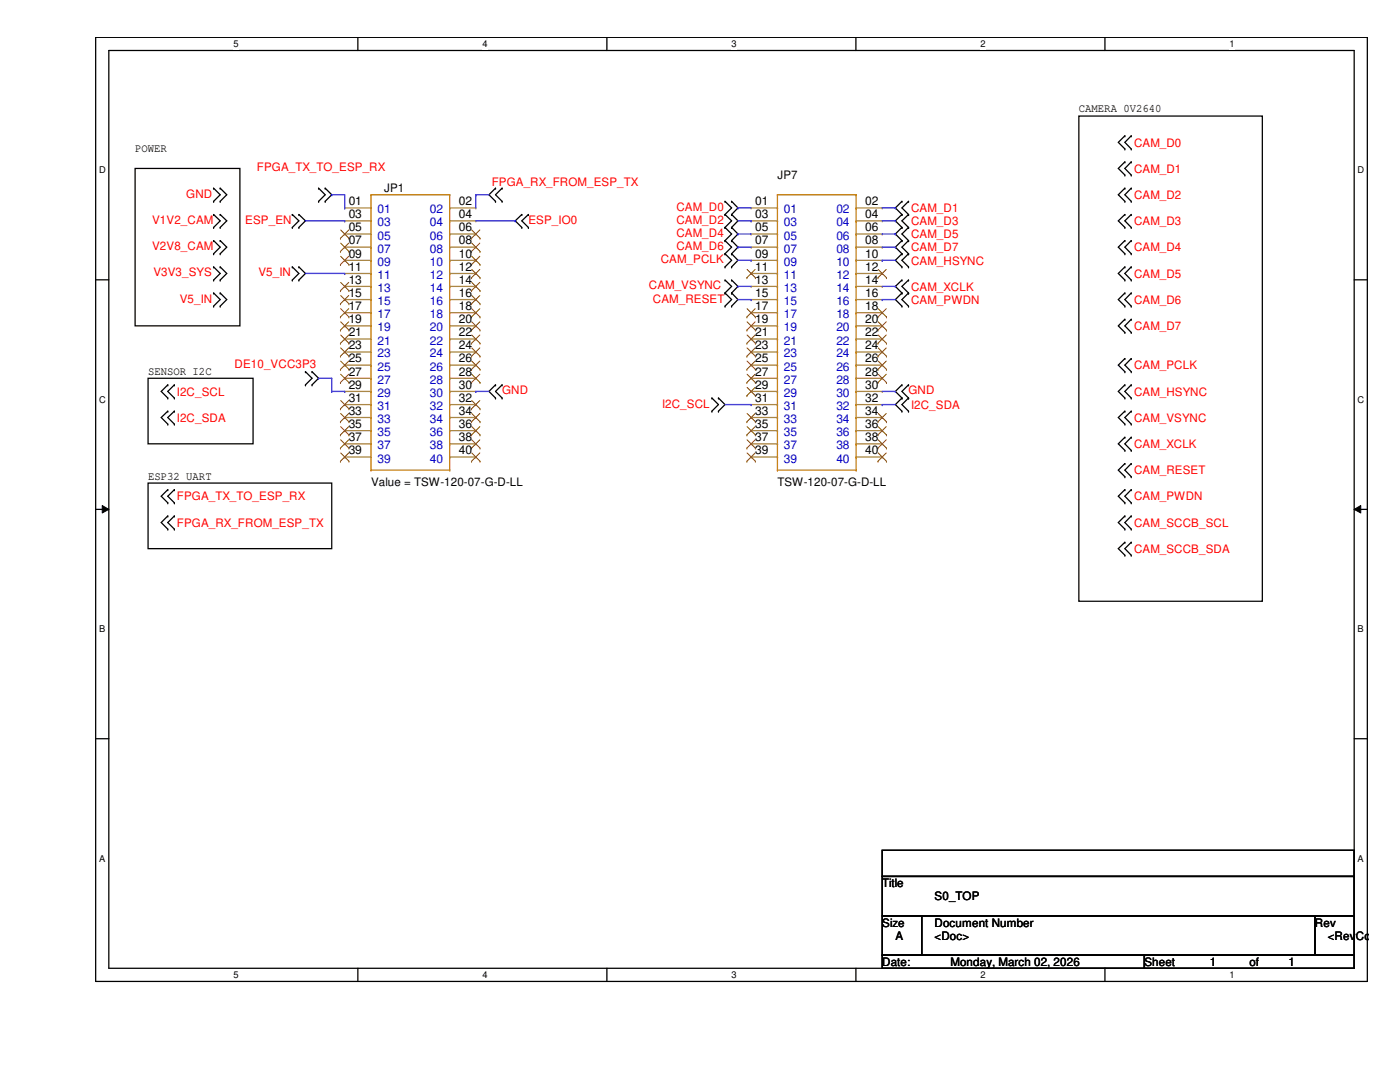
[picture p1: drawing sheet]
<svg xmlns="http://www.w3.org/2000/svg" width="279mm" height="216mm" viewBox="0 0 279 216" stroke-linecap="round" stroke-linejoin="round" font-family="sans-serif">
<path d="M19.1 7.5h253.8v188.3h-253.8zM21.7 10.1h248.6v183.1h-248.6z" fill="none" stroke="#000" stroke-width=".25"/>
<g fill="#fff">
<path d="M46.6 7.7h1v2.1h-1z"/>
<path d="M46.6 193.5h1v2.1h-1z"/>
</g>
<path d="M71.4 7.5v2.6M71.4 193.2v2.6" fill="none" stroke="#000" stroke-width=".25"/>
<g fill="#fff">
<path d="M96.3 7.7h1v2.1h-1z"/>
<path d="M96.3 193.5h1v2.1h-1z"/>
</g>
<path d="M121.1 7.5v2.6M121.1 193.2v2.6" fill="none" stroke="#000" stroke-width=".25"/>
<g fill="#fff">
<path d="M146 7.7h1v2.1h-1z"/>
<path d="M146 193.5h1v2.1h-1z"/>
</g>
<path d="M170.8 7.5v2.6M170.8 193.2v2.6" fill="none" stroke="#000" stroke-width=".25"/>
<g fill="#fff">
<path d="M195.7 7.7h1v2.1h-1z"/>
<path d="M195.7 193.5h1v2.1h-1z"/>
</g>
<path d="M220.5 7.5v2.6M220.5 193.2v2.6" fill="none" stroke="#000" stroke-width=".25"/>
<g fill="#fff">
<path d="M245.4 7.7h1v2.1h-1z"/>
<path d="M245.4 193.5h1v2.1h-1z"/>
<path d="M19.8 32.9h1.3v2.1h-1.3z"/>
<path d="M270.9 32.9h1.3v2.1h-1.3z"/>
<path d="M19.8 78.7h1.3v2.1h-1.3z"/>
<path d="M270.9 78.7h1.3v2.1h-1.3z"/>
</g>
<path d="M19.1 55.8h2.6M270.3 55.8h2.6" fill="none" stroke="#000" stroke-width=".25"/>
<g fill="#fff">
<path d="M19.8 124.5h1.2v2.1h-1.2z"/>
<path d="M270.9 124.5h1.3v2.1h-1.3z"/>
</g>
<path d="M19.1 101.6h2.6M270.3 101.6h2.6" fill="none" stroke="#000" stroke-width=".25"/>
<path d="M20.4 100.9l1.3 .7-1.3 .8zM270.3 101.6l1.3-.7v1.5z" fill="#000"/>
<path d="M20.4 100.9l1.3 .7-1.3 .8zM270.3 101.6l1.3-.7v1.5z" fill="none" stroke="#000" stroke-width=".2"/>
<g fill="#fff">
<path d="M19.8 170.3h1.2v2h-1.2z"/>
<path d="M270.9 170.3h1.3v2h-1.3z"/>
</g>
<g fill="none" stroke="#000" stroke-width=".25">
<path d="M27 33.6h20.9v31.4h-20.9zM42.6 37.5h.1M42.6 37.5l1.3 1.4-1.3 1.3M43.9 37.5h.1M43.9 37.5l1.4 1.4-1.4 1.3M63.6 37.5h.1M63.6 37.5l1.3 1.4-1.3 1.3M64.9 37.5h.1M64.9 37.5l1.3 1.4-1.3 1.3M98.9 37.5h.1M98.9 37.5l-1.3 1.4 1.3 1.3M100.2 37.5h.1"/>
<path d="M100.2 37.5l-1.3 1.4 1.3 1.3M215.3 23.2h36.6v96.8h-36.6zM224.5 27.1h.1M224.5 29.7h.1M224.5 32.3h.1M224.5 34.9h.1M224.5 37.5h.1M224.5 27.1l-1.3 1.3 1.3 1.3M224.5 32.3l-1.3 1.3 1.3 1.3M224.5 37.5l-1.3 1.4 1.3 1.3M225.8 29.7h.1M225.8 27.1h.1"/>
<path d="M225.8 34.9h.1M225.8 32.3h.1M225.8 37.5h.1M225.8 27.1l-1.3 1.3 1.3 1.3M225.8 32.3l-1.3 1.3 1.3 1.3M225.8 37.5l-1.3 1.4 1.3 1.3M42.6 53.3h.1M42.6 55.9h.1M42.6 48h.1M42.6 50.6h.1M42.6 42.8h.1M42.6 45.4h.1"/>
<path d="M42.6 40.2h.1M42.6 58.5h.1M42.6 53.3l1.3 1.3-1.3 1.3M42.6 48l1.3 1.3-1.3 1.3M42.6 42.8l1.3 1.3-1.3 1.3M42.6 58.5l1.3 1.3-1.3 1.3M43.9 55.9h.1M43.9 53.3h.1M43.9 50.6h.1M43.9 48h.1M43.9 45.4h.1M43.9 42.8h.1"/>
<path d="M43.9 40.2h.1M43.9 58.5h.1M43.9 53.3l1.4 1.3-1.4 1.3M43.9 48l1.4 1.3-1.4 1.3M43.9 42.8l1.4 1.3-1.4 1.3M43.9 58.5l1.4 1.3-1.4 1.3M58.3 53.3h.1M58.3 55.9h.1M58.3 42.8h.1M58.3 45.4h.1M58.3 53.3l1.3 1.3-1.3 1.3M58.3 42.8l1.3 1.3-1.3 1.3"/>
<path d="M59.6 55.9h.1M59.6 53.3h.1M59.6 45.4h.1M59.6 42.8h.1M59.6 42.8l1.4 1.3-1.4 1.3M59.6 53.3l1.4 1.3-1.4 1.3M63.6 40.2h.1M64.9 40.2h.1M98.9 40.2h.1M100.2 40.2h.1M104.1 42.8h.1M104.1 45.4h.1"/>
<path d="M104.1 42.8l-1.3 1.3 1.3 1.3M105.5 45.4h.1M105.5 42.8h.1M105.5 42.8l-1.4 1.3 1.4 1.3M144.7 40.2h.1M144.7 42.8h.1M144.7 45.4h.1M144.7 48h.1M144.7 50.6h.1M144.7 53.3h.1M144.7 55.9h.1M144.7 58.5h.1"/>
<path d="M144.7 40.2l1.3 1.3-1.3 1.3M144.7 42.8l1.3 1.3-1.3 1.3M144.7 45.4l1.3 1.3-1.3 1.3M144.7 48l1.3 1.3-1.3 1.3M144.7 50.6l1.3 1.3-1.3 1.4M144.7 55.9l1.3 1.2-1.3 1.4M144.7 58.5l1.3 1.3-1.3 1.3M146 42.8h.1M146 40.2h.1M146 45.4h.1M146 48h.1M146 50.6h.1"/>
<path d="M146 53.3h.1M146 58.5h.1M146 55.9h.1M146 40.2l1.3 1.3-1.3 1.3M146 42.8l1.3 1.3-1.3 1.3M146 45.4l1.3 1.3-1.3 1.3M146 48l1.3 1.3-1.3 1.3M146 50.6l1.3 1.3-1.3 1.4M146 55.9l1.3 1.2-1.3 1.4M146 58.5l1.3 1.3-1.3 1.3M180 40.2h.1M180 42.8h.1"/>
<path d="M180 45.4h.1M180 48h.1M180 55.9h.1M180 58.5h.1M180 50.6h.1M180 53.3h.1M180 40.2l-1.3 1.3 1.3 1.3M180 42.8l-1.3 1.3 1.3 1.3M180 45.4l-1.3 1.3 1.3 1.3M180 55.9l-1.3 1.2 1.3 1.4M180 50.6l-1.3 1.3 1.3 1.4M180 48l-1.3 1.3 1.3 1.3"/>
<path d="M180 58.5l-1.3 1.3 1.3 1.3M181.3 42.8h.1M181.3 40.2h.1M181.3 45.4h.1M181.3 48h.1M181.3 58.5h.1M181.3 55.9h.1M181.3 53.3h.1M181.3 50.6h.1M181.3 40.2l-1.3 1.3 1.3 1.3M181.3 42.8l-1.3 1.3 1.3 1.3M181.3 45.4l-1.3 1.3 1.3 1.3"/>
<path d="M181.3 55.9l-1.3 1.2 1.3 1.4M181.3 50.6l-1.3 1.3 1.3 1.4M181.3 48l-1.3 1.3 1.3 1.3M181.3 58.5l-1.3 1.3 1.3 1.3M224.5 40.2h.1M224.5 42.8h.1M224.5 45.4h.1M224.5 48h.1M224.5 50.6h.1M224.5 53.3h.1M224.5 55.9h.1M224.5 58.5h.1"/>
<path d="M224.5 42.8l-1.3 1.3 1.3 1.3M224.5 48l-1.3 1.3 1.3 1.3M224.5 53.3l-1.3 1.3 1.3 1.3M224.5 58.5l-1.3 1.3 1.3 1.3M225.8 40.2h.1M225.8 45.4h.1M225.8 42.8h.1M225.8 50.6h.1M225.8 48h.1M225.8 55.9h.1M225.8 53.3h.1M225.8 58.5h.1"/>
<path d="M225.8 42.8l-1.3 1.3 1.3 1.3M225.8 48l-1.3 1.3 1.3 1.3M225.8 53.3l-1.3 1.3 1.3 1.3M225.8 58.5l-1.3 1.3 1.3 1.3M29.5 75.5h21v13.1h-21zM33.5 76.8h.1M33.5 79.4h.1M33.5 76.8l-1.3 1.3 1.3 1.3M34.8 79.4h.1M34.8 76.8h.1M34.8 76.8l-1.3 1.3 1.3 1.3M42.6 61.1h.1"/>
<path d="M43.9 61.1h.1M61 74.2h.1M61 76.8h.1M61 74.2l1.3 1.3-1.3 1.3M62.3 76.8h.1M62.3 74.2h.1M62.3 74.2l1.3 1.3-1.3 1.3M98.9 76.8h.1M98.9 79.4h.1M98.9 76.8l-1.3 1.3 1.3 1.3M100.2 79.4h.1M100.2 76.8h.1"/>
<path d="M100.2 76.8l-1.3 1.3 1.3 1.3M142.1 79.4h.1M142.1 79.4l1.3 1.3-1.3 1.3M143.4 79.4h.1M143.4 79.4l1.3 1.3-1.3 1.3M144.7 61.1h.1M146 61.1h.1M180 76.8h.1M180 79.4h.1M180 61.1h.1M180 76.8l-1.3 1.3 1.3 1.3M180 79.4l-1.3 1.3 1.3 1.3"/>
<path d="M181.3 79.4h.1M181.3 76.8h.1M181.3 61.1h.1M181.3 76.8l-1.3 1.3 1.3 1.3M181.3 79.4l-1.3 1.3 1.3 1.3M224.5 61.1h.1M224.5 63.7h.1M224.5 66.3h.1M224.5 71.5h.1M224.5 74.2h.1M224.5 76.8h.1M224.5 79.4h.1"/>
<path d="M224.5 63.7l-1.3 1.3 1.3 1.3M224.5 71.5l-1.3 1.4 1.3 1.3M224.5 76.8l-1.3 1.3 1.3 1.3M225.8 61.1h.1M225.8 66.3h.1M225.8 63.7h.1M225.8 74.2h.1M225.8 71.5h.1M225.8 79.4h.1M225.8 76.8h.1M225.8 63.7l-1.3 1.3 1.3 1.3M225.8 71.5l-1.3 1.4 1.3 1.3"/>
<path d="M225.8 76.8l-1.3 1.3 1.3 1.3M29.5 96.4h36.7v13.1h-36.7zM33.5 82h.1M33.5 84.6h.1M33.5 97.7h.1M33.5 82l-1.3 1.3 1.3 1.3M33.5 97.7l-1.3 1.3 1.3 1.3M34.8 84.6h.1M34.8 82h.1M34.8 97.7h.1M34.8 82l-1.3 1.3 1.3 1.3M34.8 97.7l-1.3 1.3 1.3 1.3"/>
<path d="M142.1 82h.1M143.4 82h.1M180 82h.1M181.3 82h.1M224.5 82h.1M224.5 84.6h.1M224.5 87.2h.1M224.5 89.9h.1M224.5 92.5h.1M224.5 95.1h.1M224.5 97.7h.1M224.5 82l-1.3 1.3 1.3 1.3"/>
<path d="M224.5 87.2l-1.3 1.4 1.3 1.3M224.5 92.5l-1.3 1.3 1.3 1.3M224.5 97.7l-1.3 1.3 1.3 1.3M225.8 84.6h.1M225.8 82h.1M225.8 89.9h.1M225.8 87.2h.1M225.8 95.1h.1M225.8 92.5h.1M225.8 97.7h.1M225.8 82l-1.3 1.3 1.3 1.3M225.8 87.2l-1.3 1.4 1.3 1.3"/>
<path d="M225.8 92.5l-1.3 1.3 1.3 1.3M225.8 97.7l-1.3 1.3 1.3 1.3M33.5 100.3h.1M33.5 103h.1M33.5 105.6h.1M33.5 103l-1.3 1.3 1.3 1.3M34.8 100.3h.1M34.8 105.6h.1M34.8 103h.1M34.8 103l-1.3 1.3 1.3 1.3M224.5 100.3h.1M224.5 103h.1"/>
<path d="M224.5 105.6h.1M224.5 108.2h.1M224.5 110.8h.1M224.5 103l-1.3 1.3 1.3 1.3M224.5 108.2l-1.3 1.3 1.3 1.3M225.8 100.3h.1M225.8 105.6h.1M225.8 103h.1M225.8 110.8h.1M225.8 108.2h.1M225.8 103l-1.3 1.3 1.3 1.3M225.8 108.2l-1.3 1.3 1.3 1.3"/>
<path d="M19.1 147.4h2.6M270.3 147.4h2.6M176.1 169.7h94.2v5.2h-94.2zM176.1 174.9h94.2v7.9h-94.2zM176.1 182.8h7.8v7.8h-7.8zM176.1 190.6h52.3v2.6h-52.3zM183.9 182.8h78.5v7.8h-78.5zM228.4 190.6h41.9v2.6h-41.9zM262.4 182.8h7.9v7.8h-7.9z"/>
</g>
<g fill="none" stroke="#cc8006" stroke-width=".25">
<path d="M74 38.9h.1M74 38.9v54.9M74 38.9h15.7M89.7 38.9h.1M89.7 38.9v54.9M155.2 38.9h.1M155.2 38.9h15.7M155.2 38.9v54.9M170.9 38.9h.1M170.9 38.9v54.9M74 41.5h.1M74 44.1h.1"/>
<path d="M74 46.7h.1M74 49.3h.1M74 51.9h.1M74 54.6h.1M74 57.1h.1M74 59.8h.1M89.7 41.5h.1M89.7 44.1h.1M89.7 46.7h.1M89.7 49.3h.1M89.7 51.9h.1M89.7 54.6h.1"/>
<path d="M89.7 57.1h.1M89.7 59.8h.1M155.2 41.5h.1M155.2 44.1h.1M155.2 46.7h.1M155.2 49.3h.1M155.2 51.9h.1M155.2 54.6h.1M155.2 57.1h.1M155.2 59.8h.1M170.9 41.5h.1M170.9 44.1h.1"/>
<path d="M170.9 46.7h.1M170.9 49.3h.1M170.9 51.9h.1M170.9 54.6h.1M170.9 57.1h.1M170.9 59.8h.1M74 62.4h.1M74 65h.1M74 67.6h.1M74 70.2h.1M74 72.9h.1M74 75.5h.1"/>
<path d="M74 78.1h.1M89.7 62.4h.1M89.7 65h.1M89.7 67.6h.1M89.7 70.2h.1M89.7 72.9h.1M89.7 75.5h.1M89.7 78.1h.1M155.2 62.4h.1M155.2 65h.1M155.2 67.6h.1M155.2 70.2h.1"/>
<path d="M155.2 72.9h.1M155.2 75.5h.1M155.2 78.1h.1M170.9 62.4h.1M170.9 65h.1M170.9 67.6h.1M170.9 70.2h.1M170.9 72.9h.1M170.9 75.5h.1M170.9 78.1h.1M74 93.8h.1M74 80.7h.1"/>
<path d="M74 83.3h.1M74 85.9h.1M74 88.6h.1M74 91.2h.1M74 93.8h15.7M89.7 93.8h.1M89.7 80.7h.1M89.7 83.3h.1M89.7 85.9h.1M89.7 88.6h.1M89.7 91.2h.1M155.2 93.8h.1"/>
<path d="M155.2 80.7h.1M155.2 83.3h.1M155.2 85.9h.1M155.2 88.6h.1M155.2 91.2h.1M155.2 93.8h15.7M170.9 93.8h.1M170.9 80.7h.1M170.9 83.3h.1M170.9 85.9h.1M170.9 88.6h.1M170.9 91.2h.1"/>
</g>
<g fill="none" stroke="#a84" stroke-width=".25">
<path d="M68.8 41.5h.1M68.8 44.1h.1M68.8 46.7h.1M68.8 49.3h.1M68.8 51.9h.1M68.8 54.6h.1M68.8 57.1h.1M68.8 59.8h.1M68.8 41.5h5.2M68.8 44.1h5.2M68.8 46.7h5.2M68.8 49.3h5.2"/>
<path d="M68.8 51.9h5.2M68.8 54.6h5.2M68.8 57.1h5.2M68.8 59.8h5.2M89.7 41.5h5.3M89.7 44.1h5.3M89.7 46.7h5.3M89.7 49.3h5.3M89.7 51.9h5.3M89.7 54.6h5.3M89.7 57.1h5.3M89.7 59.8h5.3"/>
<path d="M95 41.5h.1M95 44.1h.1M95 46.7h.1M95 49.3h.1M95 51.9h.1M95 54.6h.1M95 57.1h.1M95 59.8h.1M149.9 41.5h.1M149.9 44.1h.1M149.9 46.7h.1M149.9 49.3h.1"/>
<path d="M149.9 51.9h.1M149.9 54.6h.1M149.9 57.1h.1M149.9 59.8h.1M149.9 41.5h5.3M149.9 44.1h5.3M149.9 46.7h5.3M149.9 49.3h5.3M149.9 51.9h5.3M149.9 54.6h5.3M149.9 57.1h5.3M149.9 59.8h5.3"/>
<path d="M170.9 41.5h5.2M170.9 44.1h5.2M170.9 46.7h5.2M170.9 49.3h5.2M170.9 51.9h5.2M170.9 54.6h5.2M170.9 57.1h5.2M170.9 59.8h5.2M176.1 41.5h.1M176.1 44.1h.1M176.1 46.7h.1M176.1 49.3h.1"/>
<path d="M176.1 51.9h.1M176.1 54.6h.1M176.1 57.1h.1M176.1 59.8h.1M68.8 62.4h.1M68.8 65h.1M68.8 67.6h.1M68.8 70.2h.1M68.8 72.9h.1M68.8 75.5h.1M68.8 78.1h.1M68.8 62.4h5.2"/>
<path d="M68.8 65h5.2M68.8 67.6h5.2M68.8 70.2h5.2M68.8 72.9h5.2M68.8 75.5h5.2M68.8 78.1h5.2M89.7 62.4h5.3M89.7 65h5.3M89.7 67.6h5.3M89.7 70.2h5.3M89.7 72.9h5.3M89.7 75.5h5.3"/>
<path d="M89.7 78.1h5.3M95 62.4h.1M95 65h.1M95 67.6h.1M95 70.2h.1M95 72.9h.1M95 75.5h.1M95 78.1h.1M149.9 62.4h.1M149.9 65h.1M149.9 67.6h.1M149.9 70.2h.1"/>
<path d="M149.9 72.9h.1M149.9 75.5h.1M149.9 78.1h.1M149.9 62.4h5.3M149.9 65h5.3M149.9 67.6h5.3M149.9 70.2h5.3M149.9 72.9h5.3M149.9 75.5h5.3M149.9 78.1h5.3M170.9 62.4h5.2M170.9 65h5.2"/>
<path d="M170.9 67.6h5.2M170.9 70.2h5.2M170.9 72.9h5.2M170.9 75.5h5.2M170.9 78.1h5.2M176.1 62.4h.1M176.1 65h.1M176.1 67.6h.1M176.1 70.2h.1M176.1 72.9h.1M176.1 75.5h.1M176.1 78.1h.1"/>
<path d="M68.8 80.7h.1M68.8 83.3h.1M68.8 85.9h.1M68.8 88.6h.1M68.8 91.2h.1M68.8 80.7h5.2M68.8 83.3h5.2M68.8 85.9h5.2M68.8 88.6h5.2M68.8 91.2h5.2M89.7 80.7h5.3M89.7 83.3h5.3"/>
<path d="M89.7 85.9h5.3M89.7 88.6h5.3M89.7 91.2h5.3M95 80.7h.1M95 83.3h.1M95 85.9h.1M95 88.6h.1M95 91.2h.1M149.9 80.7h.1M149.9 83.3h.1M149.9 85.9h.1M149.9 88.6h.1"/>
<path d="M149.9 91.2h.1M149.9 80.7h5.3M149.9 83.3h5.3M149.9 85.9h5.3M149.9 88.6h5.3M149.9 91.2h5.3M170.9 80.7h5.2M170.9 83.3h5.2M170.9 85.9h5.2M170.9 88.6h5.2M170.9 91.2h5.2M176.1 80.7h.1"/>
<path d="M176.1 83.3h.1M176.1 85.9h.1M176.1 88.6h.1M176.1 91.2h.1"/>
</g>
<g fill="none" stroke="#804000" stroke-width=".2">
<path d="M67.9 47.5h.1M67.9 50.2h.1M67.9 52.8h.1M67.9 58h.1M68 45.9l1.6 1.6M68 48.5l1.6 1.7M68 51.1l1.6 1.7M68 56.3l1.6 1.7M68 59l1.6 1.6M69.6 45.9l-1.7 1.6M69.6 48.5l-1.7 1.7M69.6 51.1l-1.7 1.7"/>
<path d="M69.6 56.3l-1.7 1.7M69.6 59l-1.7 1.6M69.6 47.5h.1M69.6 50.2h.1M69.6 52.8h.1M69.6 58h.1M94.1 47.5h.1M94.1 50.2h.1M94.1 52.8h.1M94.1 55.4h.1M94.1 58h.1M94.1 45.9l1.7 1.6"/>
<path d="M94.1 48.5l1.7 1.7M94.1 51.1l1.7 1.7M94.1 53.8l1.7 1.6M94.1 56.3l1.7 1.7M94.1 59l1.7 1.6M95.8 45.9l-1.7 1.6M95.8 48.5l-1.7 1.7M95.8 51.1l-1.7 1.7M95.8 53.8l-1.7 1.6M95.8 56.3l-1.7 1.7M95.8 59l-1.7 1.6M95.8 47.5h.1"/>
<path d="M95.8 50.2h.1M95.8 52.8h.1M95.8 55.4h.1M95.8 58h.1M149.1 55.4h.1M149.1 53.8l1.6 1.6M150.7 53.8l-1.6 1.6M150.7 55.4h.1M175.2 55.4h.1M175.3 53.8l1.6 1.6M176.9 53.8l-1.7 1.6M176.9 55.4h.1"/>
<path d="M67.9 60.6h.1M67.9 63.2h.1M67.9 65.9h.1M67.9 68.5h.1M67.9 71.1h.1M67.9 73.7h.1M67.9 76.3h.1M68 61.6l1.6 1.6M68 64.2l1.6 1.7M68 66.8l1.6 1.7M68 69.4l1.6 1.7M68 72.1l1.6 1.6"/>
<path d="M68 74.7l1.6 1.6M68 79.9l1.6 1.7M69.6 74.7l-1.7 1.6M69.6 79.9l-1.7 1.7M69.6 61.6l-1.7 1.6M69.6 64.2l-1.7 1.7M69.6 66.8l-1.7 1.7M69.6 69.4l-1.7 1.7M69.6 72.1l-1.7 1.6M69.6 60.6h.1M69.6 63.2h.1M69.6 65.9h.1"/>
<path d="M69.6 68.5h.1M69.6 71.1h.1M69.6 73.7h.1M69.6 76.3h.1M94.1 60.6h.1M94.1 63.2h.1M94.1 65.9h.1M94.1 68.5h.1M94.1 71.1h.1M94.1 73.7h.1M94.1 76.3h.1M94.1 61.6l1.7 1.6"/>
<path d="M94.1 64.2l1.7 1.7M94.1 66.8l1.7 1.7M94.1 69.4l1.7 1.7M94.1 72.1l1.7 1.6M94.1 74.7l1.7 1.6M94.1 79.9l1.7 1.7M95.8 61.6l-1.7 1.6M95.8 64.2l-1.7 1.7M95.8 66.8l-1.7 1.7M95.8 69.4l-1.7 1.7M95.8 72.1l-1.7 1.6M95.8 74.7l-1.7 1.6"/>
<path d="M95.8 79.9l-1.7 1.7M95.8 60.6h.1M95.8 63.2h.1M95.8 65.9h.1M95.8 68.5h.1M95.8 71.1h.1M95.8 73.7h.1M95.8 76.3h.1M149.1 63.2h.1M149.1 65.9h.1M149.1 68.5h.1M149.1 71.1h.1"/>
<path d="M149.1 73.7h.1M149.1 76.3h.1M149.1 79h.1M149.1 61.6l1.6 1.6M149.1 64.2l1.6 1.7M149.1 66.8l1.6 1.7M149.1 69.4l1.6 1.7M149.1 72.1l1.6 1.6M149.1 74.7l1.6 1.6M149.1 77.3l1.6 1.7M150.7 61.6l-1.6 1.6M150.7 64.2l-1.6 1.7"/>
<path d="M150.7 66.8l-1.6 1.7M150.7 69.4l-1.6 1.7M150.7 72.1l-1.6 1.6M150.7 74.7l-1.6 1.6M150.7 77.3l-1.6 1.7M150.7 63.2h.1M150.7 65.9h.1M150.7 68.5h.1M150.7 71.1h.1M150.7 73.7h.1M150.7 76.3h.1M150.7 79h.1"/>
<path d="M175.2 63.2h.1M175.2 65.9h.1M175.2 68.5h.1M175.2 71.1h.1M175.2 73.7h.1M175.2 76.3h.1M175.3 61.6l1.6 1.6M175.3 64.2l1.6 1.7M175.3 66.8l1.6 1.7M175.3 69.4l1.6 1.7M175.3 72.1l1.6 1.6M175.3 74.7l1.6 1.6"/>
<path d="M176.9 61.6l-1.7 1.6M176.9 64.2l-1.7 1.7M176.9 66.8l-1.7 1.7M176.9 69.4l-1.7 1.7M176.9 72.1l-1.7 1.6M176.9 74.7l-1.7 1.6M176.9 63.2h.1M176.9 65.9h.1M176.9 68.5h.1M176.9 71.1h.1M176.9 73.7h.1M176.9 76.3h.1"/>
<path d="M67.9 81.6h.1M67.9 84.2h.1M67.9 86.8h.1M67.9 89.4h.1M67.9 92h.1M68 82.5l1.6 1.7M68 85.1l1.6 1.7M68 87.8l1.6 1.6M68 90.4l1.6 1.6M69.6 82.5l-1.7 1.7M69.6 85.1l-1.7 1.7M69.6 87.8l-1.7 1.6"/>
<path d="M69.6 90.4l-1.7 1.6M69.6 81.6h.1M69.6 84.2h.1M69.6 86.8h.1M69.6 89.4h.1M69.6 92h.1M94.1 81.6h.1M94.1 84.2h.1M94.1 86.8h.1M94.1 89.4h.1M94.1 92h.1M94.1 82.5l1.7 1.7"/>
<path d="M94.1 85.1l1.7 1.7M94.1 87.8l1.7 1.6M94.1 90.4l1.7 1.6M95.8 82.5l-1.7 1.7M95.8 85.1l-1.7 1.7M95.8 87.8l-1.7 1.6M95.8 90.4l-1.7 1.6M95.8 81.6h.1M95.8 84.2h.1M95.8 86.8h.1M95.8 89.4h.1M95.8 92h.1"/>
<path d="M149.1 84.2h.1M149.1 86.8h.1M149.1 89.4h.1M149.1 92h.1M149.1 82.5l1.6 1.7M149.1 85.1l1.6 1.7M149.1 87.8l1.6 1.6M149.1 90.4l1.6 1.6M150.7 87.8l-1.6 1.6M150.7 90.4l-1.6 1.6M150.7 82.5l-1.6 1.7M150.7 85.1l-1.6 1.7"/>
<path d="M150.7 84.2h.1M150.7 86.8h.1M150.7 89.4h.1M150.7 92h.1M175.2 84.2h.1M175.2 86.8h.1M175.2 89.4h.1M175.2 92h.1M175.3 82.5l1.6 1.7M175.3 85.1l1.6 1.7M175.3 87.8l1.6 1.6M175.3 90.4l1.6 1.6"/>
<path d="M176.9 82.5l-1.7 1.7M176.9 85.1l-1.7 1.7M176.9 87.8l-1.7 1.6M176.9 90.4l-1.7 1.6M176.9 84.2h.1M176.9 86.8h.1M176.9 89.4h.1M176.9 92h.1"/>
</g>
<g fill="none" stroke="#4200ff" stroke-width=".25">
<path d="M66.2 38.9h.1M66.2 38.9h2.6v2.6M95 38.9h.1M95 38.9v2.6M95 38.9h2.6M61 44.1h7.8M61 54.6h7.8M68.8 41.5h.1M68.8 54.6h.1M68.8 44.1h.1M95 44.1h7.8M102.8 44.1h.1"/>
<path d="M147.3 41.5h.1M147.3 46.7h.1M147.3 49.3h.1M147.3 57.1h.1M147.3 41.5h2.6M147.3 44.1h2.6M147.3 46.7h2.6M147.3 49.3h2.6M147.3 51.9h2.6M147.3 57.1h2.6M147.3 59.8h2.6M149.9 44.1h.1"/>
<path d="M149.9 51.9h.1M149.9 59.8h.1M176.1 51.9h.1M176.1 59.8h.1M176.1 41.5h2.6M176.1 44.1h2.6M176.1 46.7h2.6M176.1 49.3h2.6M176.1 51.9h2.6M176.1 57.1h2.6M176.1 59.8h2.6M178.7 41.5h.1"/>
<path d="M178.7 44.1h.1M178.7 46.7h.1M178.7 49.3h.1M178.7 57.1h.1M63.6 75.5h.1M63.6 75.5h2.6v2.6M66.2 78.1h.1M66.2 78.1h2.6M68.8 78.1h.1M95 78.1h.1M95 78.1h2.6M176.1 78.1h2.6"/>
<path d="M178.7 78.1h.1M144.7 80.7h5.2M149.9 80.7h.1M176.1 80.7h.1M176.1 80.7h2.6"/>
</g>
<g font-size="2.4">
<text x="69.6" y="40.9">01</text>
<text x="91.6" y="40.9">02</text>
<text x="150.7" y="40.9">01</text>
<text x="172.7" y="40.9">02</text>
<text x="69.6" y="43.5">03</text>
<text x="69.6" y="46.1">05</text>
<text x="91.6" y="43.5">04</text>
<text x="91.6" y="46.1">06</text>
<text x="150.7" y="43.5">03</text>
<text x="150.7" y="46.1">05</text>
<text x="172.7" y="43.5">04</text>
<text x="172.7" y="46.1">06</text>
<text x="69.6" y="48.8">07</text>
<text x="69.6" y="51.4">09</text>
<text x="91.6" y="48.8">08</text>
<text x="91.6" y="51.4">10</text>
<text x="150.7" y="48.8">07</text>
<text x="150.7" y="51.4">09</text>
<text x="172.7" y="48.8">08</text>
<text x="172.7" y="51.4">10</text>
<text x="69.6" y="54">11</text>
<text x="69.6" y="56.6">13</text>
<text x="69.6" y="59.2">15</text>
<text x="91.6" y="54">12</text>
<text x="91.6" y="56.6">14</text>
<text x="91.6" y="59.2">16</text>
<text x="150.7" y="54">11</text>
<text x="150.7" y="56.6">13</text>
<text x="150.7" y="59.2">15</text>
<text x="172.7" y="54">12</text>
<text x="172.7" y="56.6">14</text>
<text x="172.7" y="59.2">16</text>
<text x="69.6" y="61.8">17</text>
<text x="69.6" y="64.5">19</text>
<text x="91.6" y="61.8">18</text>
<text x="91.6" y="64.5">20</text>
<text x="150.7" y="61.8">17</text>
<text x="150.7" y="64.5">19</text>
<text x="172.7" y="61.8">18</text>
<text x="172.7" y="64.5">20</text>
<text x="69.6" y="67.1">21</text>
<text x="69.6" y="69.7">23</text>
<text x="91.6" y="67.1">22</text>
<text x="91.6" y="69.7">24</text>
<text x="150.7" y="67.1">21</text>
<text x="150.7" y="69.7">23</text>
<text x="172.7" y="67.1">22</text>
<text x="172.7" y="69.7">24</text>
<text x="69.6" y="72.3">25</text>
<text x="69.6" y="74.9">27</text>
<text x="69.6" y="77.6">29</text>
<text x="91.6" y="72.3">26</text>
<text x="91.6" y="74.9">28</text>
<text x="91.6" y="77.6">30</text>
<text x="150.7" y="72.3">25</text>
<text x="150.7" y="74.9">27</text>
<text x="150.7" y="77.6">29</text>
<text x="172.7" y="72.3">26</text>
<text x="172.7" y="74.9">28</text>
<text x="172.7" y="77.6">30</text>
<text x="69.6" y="80.2">31</text>
<text x="69.6" y="82.8">33</text>
<text x="91.6" y="80.2">32</text>
<text x="91.6" y="82.8">34</text>
<text x="150.7" y="80.2">31</text>
<text x="150.7" y="82.8">33</text>
<text x="172.7" y="80.2">32</text>
<text x="172.7" y="82.8">34</text>
<text x="69.6" y="85.4">35</text>
<text x="69.6" y="88">37</text>
<text x="91.6" y="85.4">36</text>
<text x="91.6" y="88">38</text>
<text x="150.7" y="85.4">35</text>
<text x="150.7" y="88">37</text>
<text x="172.7" y="85.4">36</text>
<text x="172.7" y="88">38</text>
<text x="69.6" y="90.6">39</text>
<text x="91.6" y="90.6">40</text>
<text x="150.7" y="90.6">39</text>
<text x="172.7" y="90.6">40</text>
</g>
<g font-size="2.4" fill="#00c">
<text x="75.4" y="42.6">01</text>
<text x="75.4" y="45.2">03</text>
<text x="75.4" y="47.8">05</text>
<text x="85.8" y="42.6">02</text>
<text x="85.8" y="45.2">04</text>
<text x="85.8" y="47.8">06</text>
<text x="156.5" y="42.6">01</text>
<text x="156.5" y="45.2">03</text>
<text x="156.5" y="47.8">05</text>
<text x="166.9" y="42.6">02</text>
<text x="166.9" y="45.2">04</text>
<text x="166.9" y="47.8">06</text>
<text x="75.4" y="50.4">07</text>
<text x="75.4" y="53">09</text>
<text x="85.8" y="50.4">08</text>
<text x="85.8" y="53">10</text>
<text x="156.5" y="50.4">07</text>
<text x="156.5" y="53">09</text>
<text x="166.9" y="50.4">08</text>
<text x="166.9" y="53">10</text>
<text x="75.4" y="55.7">11</text>
<text x="75.4" y="58.3">13</text>
<text x="85.8" y="55.7">12</text>
<text x="85.8" y="58.3">14</text>
<text x="156.5" y="55.7">11</text>
<text x="156.5" y="58.3">13</text>
<text x="166.9" y="55.7">12</text>
<text x="166.9" y="58.3">14</text>
<text x="75.4" y="60.9">15</text>
<text x="75.4" y="63.5">17</text>
<text x="85.8" y="60.9">16</text>
<text x="85.8" y="63.5">18</text>
<text x="156.5" y="60.9">15</text>
<text x="156.5" y="63.5">17</text>
<text x="166.9" y="60.9">16</text>
<text x="166.9" y="63.5">18</text>
<text x="75.4" y="66.1">19</text>
<text x="75.4" y="68.7">21</text>
<text x="75.4" y="71.3">23</text>
<text x="85.8" y="66.1">20</text>
<text x="85.8" y="68.7">22</text>
<text x="85.8" y="71.3">24</text>
<text x="156.5" y="66.1">19</text>
<text x="156.5" y="68.7">21</text>
<text x="156.5" y="71.3">23</text>
<text x="166.9" y="66.1">20</text>
<text x="166.9" y="68.7">22</text>
<text x="166.9" y="71.3">24</text>
<text x="75.4" y="74">25</text>
<text x="75.4" y="76.6">27</text>
<text x="85.8" y="74">26</text>
<text x="85.8" y="76.6">28</text>
<text x="156.5" y="74">25</text>
<text x="156.5" y="76.6">27</text>
<text x="166.9" y="74">26</text>
<text x="166.9" y="76.6">28</text>
<text x="75.4" y="79.2">29</text>
<text x="75.4" y="81.8">31</text>
<text x="85.8" y="79.2">30</text>
<text x="85.8" y="81.8">32</text>
<text x="156.5" y="79.2">29</text>
<text x="156.5" y="81.8">31</text>
<text x="166.9" y="79.2">30</text>
<text x="166.9" y="81.8">32</text>
<text x="75.4" y="84.4">33</text>
<text x="75.4" y="87">35</text>
<text x="75.4" y="89.7">37</text>
<text x="85.8" y="84.4">34</text>
<text x="85.8" y="87">36</text>
<text x="85.8" y="89.7">38</text>
<text x="156.5" y="84.4">33</text>
<text x="156.5" y="87">35</text>
<text x="156.5" y="89.7">37</text>
<text x="166.9" y="84.4">34</text>
<text x="166.9" y="87">36</text>
<text x="166.9" y="89.7">38</text>
<text x="75.4" y="92.3">39</text>
<text x="85.8" y="92.3">40</text>
<text x="156.5" y="92.3">39</text>
<text x="166.9" y="92.3">40</text>
</g>
<g font-size="2.3">
<text x="215.3" y="22.4">CAMERA 0V2640</text>
<text x="27" y="30.3">POWER</text>
<text x="155.2" y="35.8">JP7</text>
<text x="76.7" y="38.4">JP1</text>
<text x="29.5" y="74.8">SENSOR I2C</text>
<text x="29.5" y="95.7">ESP32 UART</text>
<text x="74" y="97">Value = TSW-120-07-G-D-LL</text>
<text x="155.2" y="97">TSW-120-07-G-D-LL</text>
<text x="176.1" y="177">Title</text>
<text x="186.5" y="179.7">S0_TOP</text>
<text x="176.1" y="184.9">Size</text>
<text x="186.5" y="184.9">Document Number</text>
<text x="262.4" y="184.9">Rev</text>
<text x="178.7" y="187.5">A</text>
<text x="186.5" y="187.5">&lt;Doc&gt;</text>
<text x="265" y="187.5">&lt;RevCo</text>
<text x="176.1" y="192.7">Date:</text>
<text x="189.7" y="192.7">Monday, March 02, 2026</text>
<text x="228.4" y="192.7">Sheet</text>
<text x="241.5" y="192.7">1</text>
<text x="249.3" y="192.7">of</text>
<text x="257.2" y="192.7">1</text>
</g>
<g font-size="2.3" fill="#f00">
<text x="226.3" y="29.3">CAM_D0</text>
<text x="51.3" y="34.2">FPGA_TX_TO_ESP_RX</text>
<text x="226.3" y="34.5">CAM_D1</text>
<text x="37.2" y="39.5">GND</text>
<text x="98.1" y="37.1">FPGA_RX_FROM_ESP_TX</text>
<text x="226.3" y="39.7">CAM_D2</text>
<text x="30.4" y="44.7">V1V2_CAM</text>
<text x="48.9" y="44.7">ESP_EN</text>
<text x="105.5" y="44.7">ESP_IO0</text>
<text x="135" y="42.1">CAM_D0</text>
<text x="135" y="44.7">CAM_D2</text>
<text x="135" y="47.3">CAM_D4</text>
<text x="181.8" y="42.3">CAM_D1</text>
<text x="181.8" y="45">CAM_D3</text>
<text x="181.8" y="47.5">CAM_D5</text>
<text x="226.3" y="45">CAM_D3</text>
<text x="30.4" y="49.9">V2V8_CAM</text>
<text x="131.9" y="52.5">CAM_PCLK</text>
<text x="135" y="49.9">CAM_D6</text>
<text x="181.8" y="52.8">CAM_HSYNC</text>
<text x="181.8" y="50.2">CAM_D7</text>
<text x="226.3" y="50.2">CAM_D4</text>
<text x="30.6" y="55.2">V3V3_SYS</text>
<text x="51.6" y="55.2">V5_IN</text>
<text x="129.5" y="57.7">CAM_VSYNC</text>
<text x="181.8" y="58">CAM_XCLK</text>
<text x="226.3" y="55.4">CAM_D5</text>
<text x="35.9" y="60.4">V5_IN</text>
<text x="130.3" y="60.4">CAM_RESET</text>
<text x="181.8" y="60.6">CAM_PWDN</text>
<text x="226.3" y="60.6">CAM_D6</text>
<text x="226.3" y="65.9">CAM_D7</text>
<text x="46.8" y="73.4">DE10_VCC3P3</text>
<text x="226.3" y="73.7">CAM_PCLK</text>
<text x="35.3" y="79">I2C_SCL</text>
<text x="100.2" y="78.7">GND</text>
<text x="132.1" y="81.3">I2C_SCL</text>
<text x="181.3" y="78.7">GND</text>
<text x="181.8" y="81.6">I2C_SDA</text>
<text x="226.3" y="79">CAM_HSYNC</text>
<text x="35.3" y="84.2">I2C_SDA</text>
<text x="226.3" y="84.2">CAM_VSYNC</text>
<text x="226.3" y="89.4">CAM_XCLK</text>
<text x="226.3" y="94.7">CAM_RESET</text>
<text x="35.3" y="99.9">FPGA_TX_TO_ESP_RX</text>
<text x="226.3" y="99.9">CAM_PWDN</text>
<text x="35.3" y="105.1">FPGA_RX_FROM_ESP_TX</text>
<text x="226.3" y="105.1">CAM_SCCB_SCL</text>
<text x="226.3" y="110.4">CAM_SCCB_SDA</text>
</g>
<g font-size="1.9">
<text x="46.6" y="9.4">5</text>
<text x="96.3" y="9.4">4</text>
<text x="146" y="9.4">3</text>
<text x="195.7" y="9.4">2</text>
<text x="245.4" y="9.4">1</text>
<text x="19.8" y="34.6">D</text>
<text x="270.9" y="34.6">D</text>
<text x="19.8" y="80.3">C</text>
<text x="270.9" y="80.3">C</text>
<text x="19.8" y="126.2">B</text>
<text x="270.9" y="126.2">B</text>
<text x="19.8" y="171.9">A</text>
<text x="270.9" y="171.9">A</text>
<text x="46.6" y="195.2">5</text>
<text x="96.3" y="195.2">4</text>
<text x="146" y="195.2">3</text>
<text x="195.7" y="195.2">2</text>
<text x="245.4" y="195.2">1</text>
</g>
</svg>
